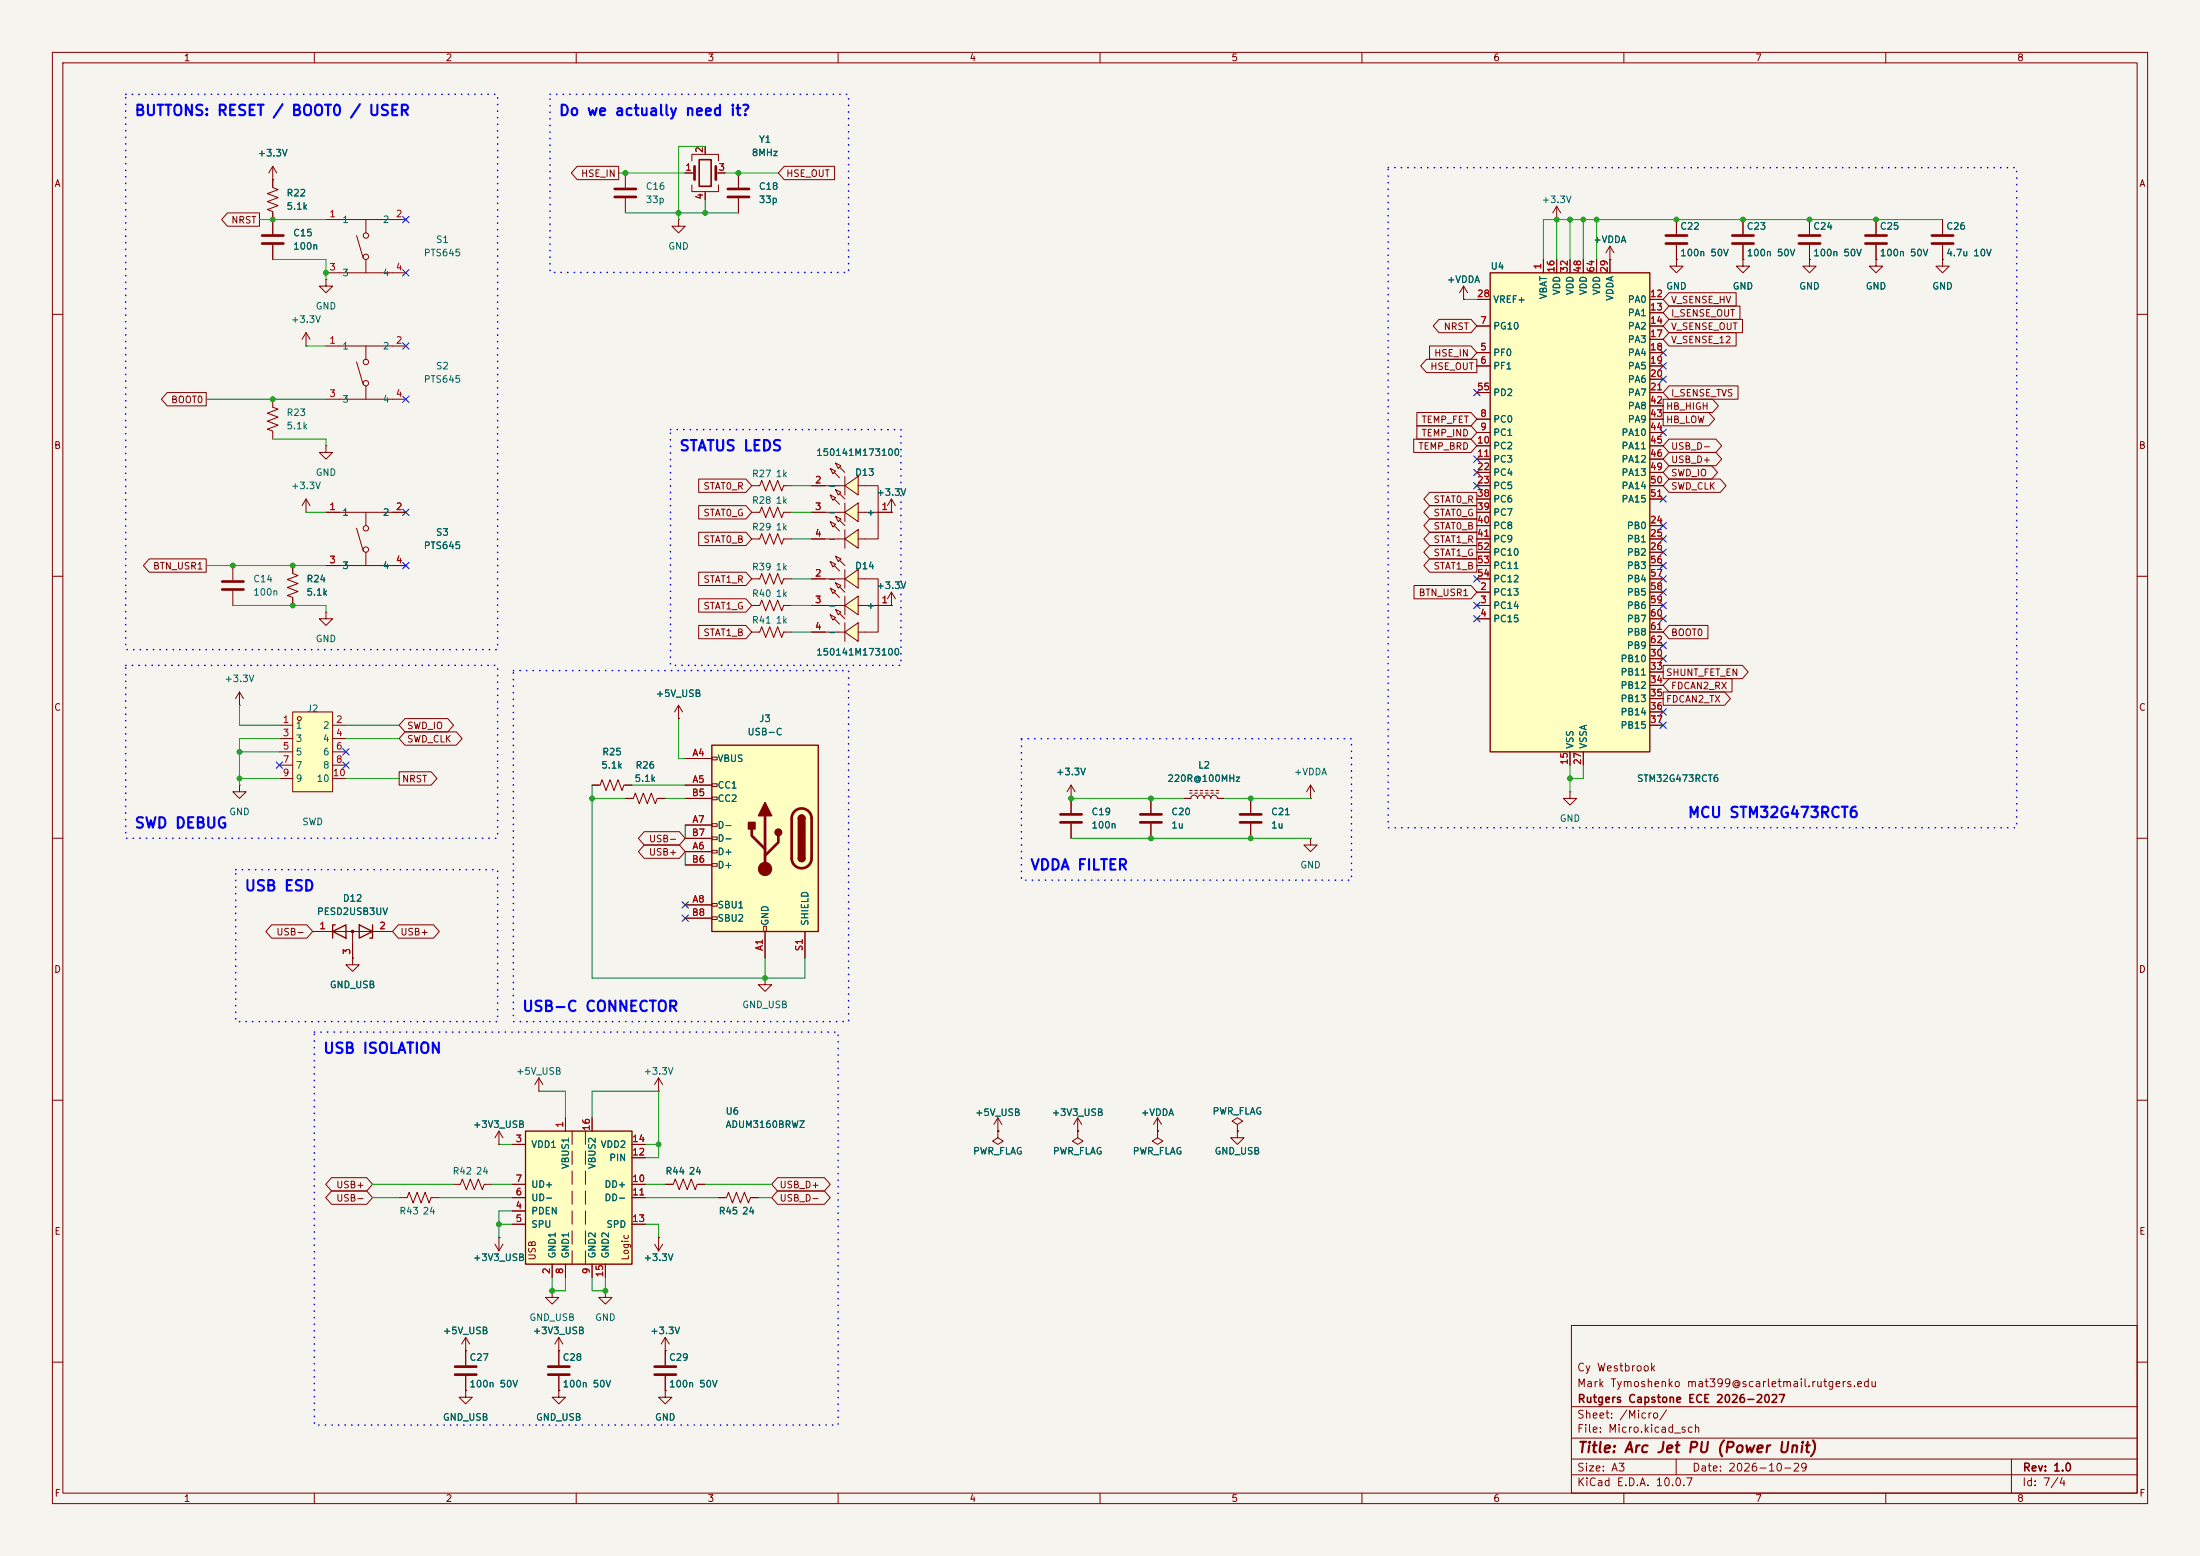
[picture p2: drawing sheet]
<svg xmlns="http://www.w3.org/2000/svg" width="420mm" height="297mm" viewBox="0 0 420 297" stroke-linecap="round" stroke-linejoin="round" font-family="sans-serif">
<path d="M0 0h420v297h-420z" fill="#f5f4ef" stroke="#f5f4ef" stroke-width=".19"/>
<g fill="none" stroke="#840000" stroke-width=".19">
<path d="M10 10h400v277h-400zM12 12h396v273h-396zM60 10v2M110 10v2M160 10v2M210 10v2M260 10v2M310 10v2M360 10v2M62.2 53.3v1.3h1.3l-1.3 1.3-1.2-1.3h1.2M62.2 53.3h.1M320 49.5v1.3h1.3l-1.3 1.3-1.2-1.3h1.2"/>
<path d="M320 49.5h.1M10 60h2M408 60h2M10 110h2M408 110h2M10 160h2M408 160h2M10 210h2M408 210h2M300 253h108v32h-108zM10 260h2M300 278.5h108"/>
<path d="M300 274.5h108M300 268.5h108M320 278.5v3M384 278.5v6.5M408 260h2M60 285v2M110 285v2M160 285v2M210 285v2M260 285v2M300 281.5h108M310 285v2"/>
<path d="M360 285v2"/>
</g>
<path d="M55.9 135.9h7.6v15.2h-7.6z" fill="#ffffc2"/>
<g fill="none" stroke="#840000" stroke-width=".19">
<path d="M130.8 33h1.8M132.1 30.7v-1.2h5.1v1.2M132.1 35.3v1.3h5.1v-1.3M134.6 27.9v1.6M134.6 36.6v1.5M136.7 33h1.7M129.5 41.9v1.3h1.3l-1.3 1.3-1.2-1.3h1.2M129.5 41.9h.1M279.4 57.2h.1M279.4 54.6l-.8 1.3M279.4 54.6l.8 1.3M279.4 54.6v2.6"/>
<path d="M307.3 49.5h.1M307.3 47l-.7 1.3M307.3 47l.8 1.3M307.3 47v2.5M320 41.9v2.8M320 46.7v2.8M345.4 41.9v2.8M345.4 46.7v2.8M358.1 49.5v1.3h1.3l-1.3 1.3-1.2-1.3h1.2M358.1 49.5h.1M358.1 41.9v2.8M358.1 46.7v2.8"/>
<path d="M370.8 49.5v1.3h1.3l-1.3 1.3-1.2-1.3h1.2M370.8 49.5h.1M370.8 41.9v2.8M370.8 46.7v2.8M170.2 97.8h.1M170.2 95.3l-.8 1.2M170.2 95.3l.7 1.2M170.2 95.3v2.5M143.5 110.5h1.5l.4-1 .8 2 .7-2 .8 2 .8-2 .7 2 .4-1h1.5M53.3 138.4h2.6M55.9 135.9h7.6v15.2h-7.6zM63.5 138.4h2.5"/>
<path d="M45.7 149.9v1.2h1.3l-1.3 1.3-1.3-1.3h1.3M45.7 149.9h.1M53.3 141h2.6M53.3 143.5h2.6M53.3 146.1h2.6M53.3 148.6h2.6M63.5 141h2.5M63.5 143.5h2.5M63.5 146.1h2.5M63.5 148.6h2.5M299.7 151.1v1.3h1.3l-1.3 1.3-1.3-1.3h1.3M299.7 151.1h.1"/>
<path d="M59.7 177.8h3.8M63.8 177.8h11.1M67.3 177.8v5.1M67.3 182.9v1.3h1.3l-1.3 1.2-1.3-1.2h1.3M67.3 182.9h.1M94.5 237.5l.7 1.3M95.2 236.2h.1M95.2 236.2v2.6M96 237.5l-.8 1.3M105.4 246.4v1.2h1.3l-1.3 1.3-1.3-1.3h1.3M105.4 246.4h.1"/>
<circle cx="57.2" cy="137.2" r=".38"/>
</g>
<path d="M132.6 31.8v2.5M136.7 31.8v2.5M318 45h4.1M318 46.5h4.1M343.4 45h4.1M343.4 46.5h4.1M356.1 45h4.1M356.1 46.5h4.1M368.8 45h4.1M368.8 46.5h4.1" fill="none" stroke="#840000" stroke-width=".51"/>
<path d="M63.5 177.8l2.5-1.3v2.6zM64 176.5h-.5v2.6M68.6 176.5l2.5 1.3-2.5 1.3zM71.1 176.5v2.6h-.5" fill="none" stroke="#840000" stroke-width=".25"/>
<circle cx="67.3" cy="177.8" r=".25" fill="#840000" stroke="#840000" stroke-width=".19"/>
<path d="M133.5 30.5h2.3v5.1h-2.3z" fill="none" stroke="#840000" stroke-width=".3"/>
<path d="M135.9 142.2h20.3v35.6h-20.3z" fill="#ffffc2"/>
<g fill="none" stroke="#840000" stroke-width=".19">
<path d="M113 149.9h1.6l.3-1.1 .8 2.1 .8-2.1 .7 2.1 .8-2.1 .7 2.1 .4-1h1.5M130.8 144.8h5.1M130.8 149.9h5.1M130.8 157.5h5.1M130.8 152.4h5.1M135.9 144.5h1v.5h-1zM135.9 149.6h1v.5h-1zM135.9 152.1h1v.6h-1zM135.9 157.2h1v.5h-1zM135.9 159.8h1v.5h-1zM130.8 162.6h5.1M130.8 172.7h5.1"/>
<path d="M130.8 165.1h5.1M130.8 160h5.1M130.8 175.3h5.1M135.9 162.3h1v.5h-1zM135.9 164.8h1v.6h-1zM135.9 172.5h1v.5h-1zM135.9 175h1v.5h-1zM145.8 176.8h.5v1h-.5zM146 177.8v5.1M153.7 177.8v5.1M146 186.7v1.3h1.3l-1.3 1.2-1.2-1.2h1.2M146 186.7h.1"/>
</g>
<path d="M135.9 142.2h20.3v35.6h-20.3zM152.4 156.2a.64 .64 0 0 1 .6-.6 .64 .64 0 0 1 .7 .6M152.4 163.8a.64 .64 0 0 0 .6 .7 .64 .64 0 0 0 .7-.7" fill="none" stroke="#840000" stroke-width=".25"/>
<path d="M143.5 158.2v1.3l2.5 2.6M146 155.7v10.2M148.6 159.5v1.3l-2.6 2.5M151.7 154.9a1.9 1.9 0 0 1 2.1-.4 1.9 1.9 0 0 1 1.1 1.7v7.6a1.91 1.91 0 0 1-1.9 1.9 1.91 1.91 0 0 1-1.9-1.9v-7.7l.2-.7z" fill="none" stroke="#840000" stroke-width=".51"/>
<g fill="#840000" stroke="#840000" stroke-width=".25">
<path d="M152.4 156.2h1.3v7.6h-1.3z"/>
<path d="M152.6 155.8a.64 .64 0 0 1 .7-.2 .64 .64 0 0 1 .4 .6h-1.3z"/>
<path d="M152.4 163.8h1.3a.64 .64 0 0 1-.7 .7 .64 .64 0 0 1-.6-.7z"/>
<path d="M146 153.2l1.3 2.5h-2.5z"/>
<path d="M142.9 157h1.2v1.2h-1.2z"/>
<circle cx="148.6" cy="158.9" r=".63"/>
</g>
<circle cx="146" cy="165.9" r="1.27" fill="#840000" stroke="#840000" stroke-width=".19"/>
<path d="M284.5 52.1h30.5v91.4h-30.5z" fill="#ffffc2"/>
<path d="M284.5 52.1h30.5v91.4h-30.5z" fill="none" stroke="#840000" stroke-width=".25"/>
<g fill="none" stroke="#840000" stroke-width=".19">
<path d="M119.4 33v2.8M119.4 37.8v2.8M141 33v2.8M141 37.8v2.8M297.2 39.4v2.5M297.2 39.4l-.8 1.2M297.2 39.4l.7 1.2M281.9 57.2h2.6M294.6 49.5v2.6M297.2 41.9h.1M297.2 49.5v2.6M299.7 49.5v2.6"/>
<path d="M302.3 49.5v2.6M304.8 49.5v2.6M307.3 49.5v2.6M315 57.2h2.5M315 59.7h2.5M332.7 49.5v1.3h1.3l-1.3 1.3-1.2-1.3h1.2M332.7 49.5h.1M332.7 41.9v2.8M332.7 46.7v2.8M345.4 49.5v1.3h1.3l-1.3 1.3-1.2-1.3h1.2M345.4 49.5h.1M52.1 76.2v1.5l1 .4-2 .8 2 .7-2 .8 2 .8-2 .7 1 .4v1.5"/>
<path d="M281.9 67.3h2.6M281.9 69.9h2.6M281.9 62.2h2.6M281.9 74.9h2.6M315 67.3h2.5M315 69.9h2.5M315 62.2h2.5M315 64.8h2.5M315 72.4h2.5M315 74.9h2.5M315 77.5h2.5M58.4 97.8h.1"/>
<path d="M58.4 95.3l-.7 1.2M58.4 95.3l.8 1.2M58.4 95.3v2.5M62.2 85.1v1.3h1.3l-1.3 1.2-1.2-1.2h1.2M62.2 85.1h.1M143.5 97.8h1.5l.4-1 .8 2 .7-2 .8 2 .8-2 .7 2 .4-1h1.5M143.5 92.7h1.5l.4-1 .8 2 .7-2 .8 2 .8-2 .7 2 .4-1h1.5M281.9 80h2.6M281.9 82.6h2.6M281.9 85.1h2.6M281.9 87.6h2.6M281.9 90.2h2.6"/>
<path d="M281.9 92.7h2.6M281.9 95.3h2.6M281.9 97.8h2.6M315 80h2.5M315 82.6h2.5M315 85.1h2.5M315 87.6h2.5M315 90.2h2.5M315 92.7h2.5M315 95.3h2.5M62.2 116.8v1.3h1.3l-1.3 1.3-1.2-1.3h1.2M62.2 116.8h.1"/>
<path d="M143.5 102.9h1.5l.4-1 .8 2 .7-2 .8 2 .8-2 .7 2 .4-1h1.5M143.5 115.6h1.5l.4-1 .8 2 .7-2 .8 2 .8-2 .7 2 .4-1h1.5M281.9 113h2.6M281.9 115.6h2.6M281.9 118.1h2.6M281.9 100.3h2.6M281.9 102.9h2.6M281.9 105.4h2.6M281.9 108h2.6M281.9 110.5h2.6M315 113h2.5M315 115.6h2.5"/>
<path d="M315 118.1h2.5M315 100.3h2.5M315 102.9h2.5M315 105.4h2.5M315 108h2.5M315 110.5h2.5M45.7 134.6h.1M45.7 132.1l-.7 1.3M45.7 132.1l.8 1.3M45.7 132.1v2.5M129.5 137.2h.1M129.5 134.6l-.7 1.3"/>
<path d="M129.5 134.6l.8 1.3M129.5 134.6v2.6M143.5 120.7h1.5l.4-1.1 .8 2.1 .7-2.1 .8 2.1 .8-2.1 .7 2.1 .4-1h1.5M315 125.7h2.5M315 128.3h2.5M315 130.8h2.5M315 133.4h2.5M315 135.9h2.5M315 138.4h2.5M315 120.7h2.5M315 123.2h2.5M119.4 152.4h1.5l.4-1 .7 2 .8-2 .8 2 .7-2 .8 2 .4-1h1.5"/>
<path d="M299.7 143.5v2.6M302.3 143.5v2.6M125.7 208.3h.1M125.7 205.7l-.7 1.3M125.7 205.7l.8 1.3M125.7 205.7v2.6"/>
</g>
<path d="M117.3 36.1h4.1M117.3 37.6h4.1M138.9 36.1h4.1M138.9 37.6h4.1M330.7 45h4.1M330.7 46.5h4.1" fill="none" stroke="#840000" stroke-width=".51"/>
<path d="M100.3 215.9h20.3v25.4h-20.3z" fill="#ffffc2"/>
<path d="M100.3 215.9h20.3v25.4h-20.3z" fill="none" stroke="#840000" stroke-width=".25"/>
<g fill="none" stroke="#840000" stroke-width=".19">
<path d="M44.4 108v2.7M44.4 112.8v2.8M55.9 108v1.5l1 .4-2 .7 2 .8-2 .7 2 .8-2 .8 1 .3v1.6M95.2 218.4h.1M95.2 215.9l-.7 1.3M95.2 215.9l.8 1.3M95.2 215.9v2.5M97.8 218.4h2.5M102.9 208.3h.1M102.9 205.7l-.8 1.3M102.9 205.7l.7 1.3M102.9 205.7v2.6"/>
<path d="M107.9 213.4v2.5M109.2 215.9v2.5M109.2 219.7v2.5M111.8 215.9v2.5M111.8 219.7v2.5M113 213.4v2.5M120.6 218.4h2.6M76.2 228.6h1.5l.4-1 .8 2 .7-2 .8 2 .8-2 .7 2 .4-1h1.5M97.8 231.1h2.5M97.8 233.7h2.5M97.8 228.6h2.5M97.8 226.1h2.5"/>
<path d="M109.2 223.5v2.6M109.2 227.3v2.6M109.2 231.1v2.6M109.2 234.9v2.6M109.2 238.8v2.5M111.8 223.5v2.6M111.8 227.3v2.6M111.8 231.1v2.6M111.8 234.9v2.6M111.8 238.8v2.5M120.6 233.7h2.6M120.6 228.6h2.6"/>
<path d="M120.6 226.1h2.6M120.6 221h2.6M125 237.5l.7 1.3M125.7 236.2h.1M125.7 236.2v2.6M126.5 237.5l-.8 1.3M127 226.1h1.5l.4-1.1 .8 2.1 .7-2.1 .8 2.1 .8-2.1 .7 2.1 .4-1h1.5M137.2 228.6h1.5l.4-1 .7 2 .8-2 .8 2 .7-2 .8 2 .4-1h1.5M88.9 257.8h.1M88.9 255.3v5.3M88.9 255.3l-.8 1.2M88.9 255.3l.8 1.2"/>
<path d="M105.4 241.3v2.5M106.7 257.8h.1M106.7 255.3v5.3M106.7 255.3l-.8 1.2M106.7 255.3l.7 1.2M107.9 241.3v2.5M113 241.3v2.5M115.6 246.4v1.2h1.2l-1.2 1.3-1.3-1.3h1.3M115.6 246.4h.1M115.6 241.3v2.5M127 257.8h.1M127 255.3v5.3"/>
<path d="M127 255.3l-.8 1.2M127 255.3l.8 1.2M88.9 265.4v1.3h1.3l-1.3 1.3-1.3-1.3h1.3M88.9 265.4h.1M88.9 262.6v2.8M106.7 265.4v1.3h1.2l-1.2 1.3-1.3-1.3h1.3M106.7 265.4h.1M106.7 262.6v2.8M127 265.4v1.3h1.3l-1.3 1.3-1.3-1.3h1.3M127 265.4h.1M127 262.6v2.8"/>
</g>
<path d="M42.4 111h4.1M42.4 112.5h4.1M86.9 260.9h4M86.9 262.4h4M104.6 260.9h4.1M104.6 262.4h4.1M125 260.9h4M125 262.4h4" fill="none" stroke="#840000" stroke-width=".51"/>
<g fill="#ffffc2">
<path d="M158.5 107.2l1 .5-.5 .5z"/>
<path d="M158.5 112.3l1 .5-.5 .5z"/>
<path d="M158.5 117.4l1 .5-.5 .5z"/>
<path d="M159.5 106.2l1 .5-.5 .5z"/>
<path d="M159.5 111.2l1 .6-.5 .5z"/>
<path d="M159.5 116.3l1 .5-.5 .6z"/>
<path d="M161.3 110.5l2.5-1.8v3.6z"/>
<path d="M161.3 115.6l2.5-1.8v3.6z"/>
<path d="M161.3 120.7l2.5-1.8v3.5z"/>
</g>
<g fill="none" stroke="#840000" stroke-width=".19">
<path d="M62.2 66h15.3M62.2 76.2h15.3M68.1 69.1l1.2 4.3M69.8 66v2.6M69.8 73.7v2.5M154.9 110.5h6.4M154.9 115.6h6.4M158.5 107.2l1 .5-.5 .5zM158.5 112.3l1 .5-.5 .5zM158.5 117.4l1 .5-.5 .5zM159.3 108l1 1M159.3 113l1 1.1"/>
<path d="M159.3 118.1l1 1M159.5 106.2l1 .5-.5 .5zM159.5 111.2l1 .6-.5 .5zM159.5 116.3l1 .5-.5 .6zM160.3 106.9l1 1.1M160.3 112l1 1M160.3 117.1l1 1M161.3 110.5l2.5-1.8v3.6zM161.3 115.6l2.5-1.8v3.6zM161.3 108.7v3.6M161.3 113.8v3.6M161.3 118.9v3.5"/>
<path d="M163.8 110.5h3.8v10.2h-3.8M163.8 115.6h6.4M154.9 120.7h6.4M161.3 120.7l2.5-1.8v3.5z"/>
<circle cx="69.8" cy="69.1" r=".51"/>
<circle cx="69.8" cy="73.1" r=".51"/>
</g>
<g fill="#ffffc2">
<path d="M158.5 89.4l1 .5-.5 .5z"/>
<path d="M158.5 94.5l1 .5-.5 .5z"/>
<path d="M158.5 99.6l1 .5-.5 .5z"/>
<path d="M159.5 88.4l1 .5-.5 .5z"/>
<path d="M159.5 93.5l1 .5-.5 .5z"/>
<path d="M159.5 98.5l1 .6-.5 .5z"/>
<path d="M161.3 92.7l2.5-1.8v3.6z"/>
<path d="M161.3 97.8l2.5-1.8v3.6z"/>
<path d="M161.3 102.9l2.5-1.8v3.6z"/>
</g>
<g fill="none" stroke="#840000" stroke-width=".19">
<path d="M52.1 31.8v4l1 .4-2 .8 2 .7-2 .8 2 .7-2 .8 1 .4v4.3M52.1 34.3h.1M52.1 31.8l-.8 1.2M52.1 31.8l.7 1.2M110.2 31.7h7.9v2.6h-7.9l-1.1-1.3zM130.8 33h1.3M134.6 27.9v1.3M134.6 36.8v1.3M137.2 33h1.2M141 33v2.8M141 37.8v2.8M149.7 31.7h9.6v2.6h-9.6l-1.1-1.3z"/>
<path d="M43.4 40.6h6.1v2.6h-6.1l-1.1-1.3zM52.1 46.7v2.8M62.2 41.9h15.3M62.2 52.1h15.3M68.1 45l1.2 4.3M69.8 41.9v2.6M69.8 49.5v2.6M279.4 57.2h.1M281.9 57.2h2.6M294.6 49.5v2.6M297.2 49.5v2.6M299.7 49.5v2.6"/>
<path d="M302.3 49.5v2.6M304.8 49.5v2.6M307.3 49.5h.1M307.3 49.5v2.6M315 57.2h2.5M315 59.7h2.5M318.6 55.9h12.8v2.5h-12.8l-1.1-1.2zM318.6 58.4h13.6v2.6h-13.6l-1.1-1.3zM320 49.5h.1M320 41.9v2.8M320 46.7v2.8M332.7 49.5h.1"/>
<path d="M332.7 41.9v2.8M332.7 46.7v2.8M345.4 49.5h.1M345.4 41.9v2.8M345.4 46.7v2.8M358.1 49.5h.1M358.1 41.9v2.8M358.1 46.7v2.8M370.8 49.5h.1M370.8 41.9v2.8M370.8 46.7v2.8M31.9 74.9h7.5v2.6h-7.5l-1.1-1.3z"/>
<path d="M58.4 66h.1M58.4 63.5l-.7 1.3M58.4 63.5l.8 1.3M58.4 63.5v2.5M270.5 78.7h10.3l1.1 1.3-1.1 1.3h-10.3zM272.3 68.6h9.6v2.5h-9.6l-1.1-1.2zM272.9 66h7.9l1.1 1.3-1.1 1.3h-7.9zM274.7 61h6.1l1.1 1.2-1.1 1.3h-6.1l-1.1-1.3zM281.9 67.3h2.6M281.9 69.9h2.6M281.9 62.2h2.6M281.9 74.9h2.6"/>
<path d="M315 67.3h2.5M315 69.9h2.5M315 62.2h2.5M315 64.8h2.5M315 72.4h2.5M315 74.9h2.5M315 77.5h2.5M317.5 76.2h9.4l1.1 1.3-1.1 1.2h-9.4zM317.5 78.7h8.7l1.1 1.3-1.1 1.3h-8.7zM318.6 61h14v2.5h-14l-1.1-1.3zM318.6 63.5h12.8v2.5h-12.8l-1.1-1.2zM318.6 73.7h13.2v2.5h-13.2l-1.1-1.3z"/>
<path d="M62.2 97.8h15.3M69.8 97.8v2.5M133.4 96.5h9l1.1 1.3-1.1 1.3h-9zM133.4 91.4h9l1.1 1.3-1.1 1.3h-9zM154.9 92.7h6.4M154.9 97.8h6.4M158.5 89.4l1 .5-.5 .5zM158.5 94.5l1 .5-.5 .5zM158.5 99.6l1 .5-.5 .5zM159.3 90.2l1 1M159.3 95.3l1 1M159.5 88.4l1 .5-.5 .5z"/>
<path d="M159.5 93.5l1 .5-.5 .5zM159.5 98.5l1 .6-.5 .5zM160.3 89.1l1 1.1M160.3 94.2l1 1.1M160.3 99.3l1 1M161.3 92.7l2.5-1.8v3.6zM161.3 97.8l2.5-1.8v3.6zM161.3 90.9v3.6M161.3 96v3.6M163.8 92.7h3.8v10.2h-3.8M163.8 97.8h6.4M170.2 97.8h.1"/>
<path d="M269.9 83.8h10.9l1.1 1.3-1.1 1.3h-10.9zM270.5 81.3h10.3l1.1 1.3-1.1 1.2h-10.3zM272.9 96.5h9v2.6h-9l-1.1-1.3zM272.9 99.1h9v2.5h-9l-1.1-1.3zM272.9 94h9v2.5h-9l-1.1-1.2zM281.9 92.7h2.6M281.9 97.8h2.6M281.9 80h2.6M281.9 82.6h2.6M281.9 85.1h2.6M281.9 87.6h2.6M281.9 90.2h2.6"/>
<path d="M281.9 95.3h2.6M315 92.7h2.5M315 80h2.5M315 82.6h2.5M315 85.1h2.5M315 87.6h2.5M315 90.2h2.5M315 95.3h2.5M318.6 86.4h9l1.1 1.2-1.1 1.3h-9l-1.1-1.3zM318.6 88.9h8.2l1.1 1.3-1.1 1.2h-8.2l-1.1-1.2zM318.6 91.4h9.8l1.1 1.3-1.1 1.3h-9.8l-1.1-1.3zM318.6 83.8h9l1.1 1.3-1.1 1.3h-9l-1.1-1.3z"/>
<path d="M28.5 106.7h10.9v2.5h-10.9l-1.1-1.2zM55.9 108v1.2M55.9 114.3v1.3M62.2 108h15.3M68.1 100.8l1.2 4.4M69.8 105.4v2.6M133.4 101.6h9l1.1 1.3-1.1 1.2h-9zM133.4 119.4h9l1.1 1.3-1.1 1.2h-9zM133.4 109.2h9l1.1 1.3-1.1 1.3h-9zM133.4 114.3h9l1.1 1.3-1.1 1.2h-9zM154.9 102.9h6.4M154.9 115.6h2.6"/>
<path d="M154.9 110.5h2.6M159.3 100.3l1 1.1M161.3 102.9l2.5-1.8v3.6zM161.3 101.1v3.6M167.6 115.6h2.6M170.2 115.6h.1M170.2 113l-.8 1.3M170.2 113l.7 1.3M170.2 113v2.6M269.9 111.8h10.9l1.1 1.2-1.1 1.3h-10.9zM272.9 106.7h9v2.5h-9l-1.1-1.2zM272.9 101.6h9v2.5h-9l-1.1-1.2z"/>
<path d="M272.9 104.1h9v2.6h-9l-1.1-1.3zM281.9 102.9h2.6M281.9 108h2.6M281.9 113h2.6M281.9 115.6h2.6M281.9 118.1h2.6M281.9 100.3h2.6M281.9 105.4h2.6M281.9 110.5h2.6M315 102.9h2.5M315 108h2.5M315 113h2.5"/>
<path d="M315 115.6h2.5M315 118.1h2.5M315 100.3h2.5M315 105.4h2.5M315 110.5h2.5M318.6 119.4h7.5v2.5h-7.5l-1.1-1.2zM77.3 137.2h8.2l1.1 1.2-1.1 1.3h-8.2l-1.1-1.3zM77.3 139.7h9.8l1.1 1.3-1.1 1.2h-9.8l-1.1-1.2zM129.5 137.2h.1M154.9 120.7h2.6M315 125.7h2.5M315 128.3h2.5"/>
<path d="M315 130.8h2.5M315 133.4h2.5M315 135.9h2.5M315 138.4h2.5M315 120.7h2.5M315 123.2h2.5M317.5 132.1h11.7l1.1 1.3-1.1 1.2h-11.7zM317.5 127h15.1l1.1 1.3-1.1 1.2h-15.1zM318.6 129.5h12v2.6h-12l-1.1-1.3zM76.2 147.3h6.1l1.1 1.3-1.1 1.3h-6.1zM113 149.9h1.3M119.4 152.4h1.2"/>
<path d="M119.4 149.9h1.2M123 158.7h6.7l1.1 1.3-1.1 1.3h-6.7l-1.1-1.3zM125.7 152.4h1.3M130.8 152.4h5.1M130.8 144.8h5.1M130.8 149.9h5.1M130.8 157.5h5.1M204.5 152.4h.1M204.5 149.9v5.3M204.5 157.2v2.8M204.5 149.9l-.8 1.2M204.5 149.9l.7 1.2"/>
<path d="M219.7 152.4v2.8M219.7 157.2v2.8M226.1 152.4h1.2a.64 .64 0 0 1 .7-.6 .64 .64 0 0 1 .6 .6 .64 .64 0 0 1 .6-.6 .64 .64 0 0 1 .7 .6 .64 .64 0 0 1 .6-.6 .64 .64 0 0 1 .6 .6 .64 .64 0 0 1 .7-.6 .64 .64 0 0 1 .6 .6h1.3M227.1 151.4h.5M227.1 150.9h.5M228.1 151.4h.5M228.1 150.9h.5M229.1 151.4h.5M229.1 150.9h.5M230.1 151.4h.5M230.1 150.9h.5M231.1 151.4h.5"/>
<path d="M231.1 150.9h.5M232.2 151.4h.5M232.2 150.9h.5M238.8 152.4v2.8M238.8 157.2v2.8M250.2 152.4h.1M250.2 149.9l-.8 1.2M250.2 149.9l.8 1.2M250.2 149.9v2.5M299.7 143.5v2.6M302.3 143.5v2.6M51.9 176.5h6.7l1.1 1.3-1.1 1.3h-6.7l-1.1-1.3z"/>
<path d="M59.7 177.8h3.8M71.1 177.8h3.8M76 176.5h6.8l1.1 1.3-1.1 1.3h-6.8l-1.1-1.3zM123 161.3h6.7l1.1 1.3-1.1 1.2h-6.7l-1.1-1.2zM130.8 162.6h5.1M130.8 172.7h5.1M130.8 165.1h5.1M130.8 160h5.1M130.8 175.3h5.1M146 177.8v5.1M153.7 177.8v5.1M250.2 160v1.3h1.3l-1.3 1.3-1.3-1.3h1.3"/>
<path d="M250.2 160h.1M67.3 182.9h.1M67.3 180.3v2.6M95.2 218.4h.1M97.8 218.4h2.5M107.9 213.4v2.5M113 213.4v2.5M120.6 218.4h2.6M190.5 215.9h.1M190.5 215.9v1.3l1 .6-1 .6-1-.6 1-.6M190.5 213.4l-.8 1.2M190.5 213.4l.8 1.2"/>
<path d="M190.5 213.4v2.5M205.7 215.9v1.3l1.1 .6-1.1 .6-1-.6 1-.6M205.7 215.9h.1M205.7 213.4l-.7 1.2M205.7 213.4l.8 1.2M205.7 213.4v2.5M221 215.9v1.3l1 .6-1 .6-1-.6 1-.6M221 215.9h.1M221 213.4l-.8 1.2M221 213.4l.7 1.2M221 213.4v2.5M236.2 215.9v1.3h1.3l-1.3 1.2-1.3-1.2h1.3"/>
<path d="M236.2 215.9h.1M236.2 214.6l1-.6-1-.6-1 .6 1 .6v1.3M63.3 227.3h6.7l1.1 1.3-1.1 1.3h-6.7l-1.1-1.3zM63.3 224.8h6.7l1.1 1.3-1.1 1.2h-6.7l-1.1-1.2zM86.4 226.1h1.5l.4-1.1 .7 2.1 .8-2.1 .8 2.1 .7-2.1 .8 2.1 .4-1h1.5M95.2 236.2h.1M97.8 226.1h2.5M97.8 231.1h2.5M97.8 233.7h2.5M97.8 228.6h2.5M120.6 226.1h2.6M120.6 233.7h2.6"/>
<path d="M120.6 228.6h2.6M120.6 221h2.6M125.7 236.2h.1M127 226.1h1.3M133.3 226.1h1.3M137.2 228.6h1.2M143.5 228.6h1.3M148.4 227.3h9l1.1 1.3-1.1 1.3h-9l-1.1-1.3zM148.4 224.8h9l1.1 1.3-1.1 1.2h-9l-1.1-1.2zM88.9 257.8h.1M88.9 257.8v2.8M105.4 241.3v2.5"/>
<path d="M106.7 257.8h.1M106.7 257.8v2.8M107.9 241.3v2.5M113 241.3v2.5M115.6 241.3v2.5M127 257.8h.1M127 257.8v2.8M88.9 265.4h.1M88.9 262.6v2.8M106.7 265.4h.1M106.7 262.6v2.8M127 265.4h.1"/>
<path d="M127 262.6v2.8"/>
<circle cx="69.8" cy="45" r=".51"/>
<circle cx="69.8" cy="49" r=".51"/>
<circle cx="69.8" cy="104.9" r=".51"/>
<circle cx="69.8" cy="100.8" r=".51"/>
</g>
<path d="M50 45h4.1M50 46.5h4.1M202.4 155.4h4.1M202.4 157h4.1M217.7 155.4h4M217.7 157h4M236.7 155.4h4.1M236.7 157h4.1" fill="none" stroke="#840000" stroke-width=".51"/>
<g fill="none" stroke="#009600" stroke-width=".19">
<path d="M118.1 33h12.7M134.6 27.9h-5.1v14M134.6 38.1v2.5M138.4 33h10.2M49.5 41.9h12.7M52.1 49.5h10.1v3.8M119.4 40.6h21.6M279.4 57.2h2.5M297.2 41.9v7.6M299.7 41.9v7.6M302.3 41.9v7.6M304.8 41.9v7.6"/>
<path d="M370.8 41.9h-76.2v7.6M39.4 76.2h22.8M58.4 66h3.8M52.1 83.8h10.1v1.3M58.4 97.8h3.8M151.1 97.8h3.8M151.1 92.7h3.8M39.4 108h22.8M44.4 115.6h17.8v1.2M151.1 115.6h3.8M151.1 102.9h3.8M151.1 110.5h3.8"/>
<path d="M45.7 134.6v3.8h7.6M66 138.4h10.2M129.5 137.2v7.6h1.3M151.1 120.7h3.8M45.7 148.6h7.6M45.7 143.5h7.6M53.3 141h-7.6v8.9M66 141h10.2M66 148.6h10.2M113 149.9v36.8h40.7v-3.8M113 152.4h6.4M120.6 149.9h10.2"/>
<path d="M127 152.4h3.8M130.8 157.5v2.5M204.5 152.4h21.6M233.7 152.4h16.5M299.7 146.1v5M302.3 146.1v2.5h-2.6M130.8 162.6v2.5M204.5 160h45.7M146 182.9v3.8M95.2 218.4h2.6M102.9 208.3h5v5.1M113 213.4v-5.1h12.7v12.7h-2.5"/>
<path d="M123.2 218.4h2.5M71.1 228.6h5.1M71.1 226.1h15.3M83.8 228.6h14M94 226.1h3.8M95.2 233.7h2.6M97.8 231.1h-2.6v5.1M123.2 233.7h2.5v2.5M123.2 228.6h14M123.2 226.1h3.8M134.6 226.1h12.7M144.8 228.6h2.5"/>
<path d="M105.4 243.8v2.6h2.5v-2.6M113 243.8v2.6h2.6v-2.6"/>
</g>
<g fill="none" stroke="#000084" stroke-width=".19">
<path d="M76.9 41.3l1.2 1.2M76.9 51.5l1.2 1.2M78.1 41.3l-1.2 1.2M78.1 51.5l-1.2 1.2M76.9 65.4l1.2 1.2M76.9 75.6l1.2 1.2M78.1 65.4l-1.2 1.2M78.1 75.6l-1.2 1.2M281.3 74.3l1.2 1.2M282.5 74.3l-1.2 1.2M316.9 69.2l1.2 1.3M316.9 71.8l1.2 1.2"/>
<path d="M316.9 66.7l1.2 1.2M318.1 69.2l-1.2 1.3M318.1 71.8l-1.2 1.2M318.1 66.7l-1.2 1.2M76.9 97.2l1.2 1.2M78.1 97.2l-1.2 1.2M281.3 87l1.2 1.2M281.3 89.6l1.2 1.2M281.3 92.1l1.2 1.2M282.5 87l-1.2 1.2M282.5 89.6l-1.2 1.2M282.5 92.1l-1.2 1.2"/>
<path d="M316.9 99.7l1.2 1.2M316.9 94.6l1.2 1.3M316.9 81.9l1.2 1.3M318.1 99.7l-1.2 1.2M318.1 94.6l-1.2 1.3M318.1 81.9l-1.2 1.3M76.9 107.3l1.2 1.3M78.1 107.3l-1.2 1.3M281.3 115l1.2 1.2M281.3 109.9l1.2 1.2M281.3 117.5l1.2 1.2M282.5 115l-1.2 1.2"/>
<path d="M282.5 109.9l-1.2 1.2M282.5 117.5l-1.2 1.2M316.9 112.4l1.2 1.2M316.9 104.8l1.2 1.2M316.9 107.3l1.2 1.3M316.9 117.5l1.2 1.2M316.9 115l1.2 1.2M316.9 109.9l1.2 1.2M316.9 102.3l1.2 1.2M318.1 112.4l-1.2 1.2M318.1 104.8l-1.2 1.2M318.1 107.3l-1.2 1.3"/>
<path d="M318.1 117.5l-1.2 1.2M318.1 115l-1.2 1.2M318.1 109.9l-1.2 1.2M318.1 102.3l-1.2 1.2M316.9 135.3l1.2 1.2M316.9 122.6l1.2 1.2M316.9 137.8l1.2 1.2M316.9 125.1l1.2 1.2M318.1 135.3l-1.2 1.2M318.1 122.6l-1.2 1.2M318.1 137.8l-1.2 1.2M318.1 125.1l-1.2 1.2"/>
<path d="M52.7 145.4l1.2 1.3M53.9 145.4l-1.2 1.3M65.4 145.4l1.2 1.3M65.4 142.9l1.2 1.2M66.6 145.4l-1.2 1.3M66.6 142.9l-1.2 1.2M130.2 172.1l1.2 1.2M130.2 174.7l1.2 1.2M131.4 172.1l-1.2 1.2M131.4 174.7l-1.2 1.2"/>
</g>
<path d="M24 18h71v106h-71v-106M105 18h57v34h-57v-34M265 32h120v126h-120v-126M128 82h44v45h-44v-45M24 127h71v33h-71v-33M98 128h64v67h-64v-67M195 141h63v27h-63v-27M45 166h50v29h-50v-29M60 197h100v75h-100v-75" fill="none" stroke="#00f" stroke-width=".3" stroke-dasharray=".1 1.2"/>
<g fill="#009600" stroke="#009600" stroke-width=".19">
<circle cx="125.7" cy="218.4" r=".46"/>
<circle cx="115.6" cy="246.4" r=".46"/>
<circle cx="113" cy="152.4" r=".46"/>
<circle cx="44.4" cy="108" r=".46"/>
<circle cx="55.9" cy="115.6" r=".46"/>
<circle cx="55.9" cy="108" r=".46"/>
<circle cx="52.1" cy="76.2" r=".46"/>
<circle cx="52.1" cy="41.9" r=".46"/>
<circle cx="62.2" cy="52.1" r=".46"/>
<circle cx="45.7" cy="143.5" r=".46"/>
<circle cx="45.7" cy="148.6" r=".46"/>
<circle cx="105.4" cy="246.4" r=".46"/>
<circle cx="95.2" cy="233.7" r=".46"/>
<circle cx="134.6" cy="40.6" r=".46"/>
<circle cx="358.1" cy="41.9" r=".46"/>
<circle cx="304.8" cy="41.9" r=".46"/>
<circle cx="332.7" cy="41.9" r=".46"/>
<circle cx="320" cy="41.9" r=".46"/>
<circle cx="345.4" cy="41.9" r=".46"/>
<circle cx="129.5" cy="40.6" r=".46"/>
<circle cx="119.4" cy="33" r=".46"/>
<circle cx="141" cy="33" r=".46"/>
<circle cx="299.7" cy="148.6" r=".46"/>
<circle cx="302.3" cy="41.9" r=".46"/>
<circle cx="299.7" cy="41.9" r=".46"/>
<circle cx="297.2" cy="41.9" r=".46"/>
<circle cx="219.7" cy="152.4" r=".46"/>
<circle cx="219.7" cy="160" r=".46"/>
<circle cx="238.8" cy="160" r=".46"/>
<circle cx="238.8" cy="152.4" r=".46"/>
<circle cx="146" cy="186.7" r=".46"/>
<circle cx="204.5" cy="152.4" r=".46"/>
</g>
<g font-size="2" fill="#00f">
<text x="25.6" y="22.6">BUTTONS: RESET / BOOT0 / USER</text>
<text x="106.6" y="22.6">Do we actually need it?</text>
<text x="129.6" y="86.6">STATUS LEDS</text>
<text x="25.6" y="158.6">SWD DEBUG</text>
<text x="322.1" y="156.6">MCU STM32G473RCT6</text>
<text x="196.6" y="166.6">VDDA FILTER</text>
<text x="46.6" y="170.6">USB ESD</text>
<text x="99.6" y="193.6">USB-C CONNECTOR</text>
<text x="61.6" y="201.6">USB ISOLATION</text>
</g>
<text font-size="2" fill="#840000" x="301" y="277.8">Title: Arc Jet PU (Power Unit)</text>
<g font-size="1.5" fill="#840000">
<text x="300.9" y="262.1">Cy Westbrook</text>
<text x="300.9" y="265.1">Mark Tymoshenko mat399@scarletmail.rutgers.edu</text>
<text x="301" y="268.1">Rutgers Capstone ECE 2026-2027</text>
<text x="300.9" y="273.8">File: Micro.kicad_sch</text>
<text x="300.9" y="271.1">Sheet: /Micro/</text>
<text x="300.9" y="281.2">Size: A3</text>
<text x="322.9" y="281.2">Date: 2026-10-29</text>
<text x="386" y="281.2">Rev: 1.0</text>
<text x="300.9" y="284">KiCad E.D.A. 10.0.7</text>
<text x="385.9" y="284">Id: 7/4</text>
</g>
<g font-size="1.3" fill="#840000">
<text x="35" y="12">1</text>
<text x="85" y="12">2</text>
<text x="135" y="12">3</text>
<text x="185" y="12">4</text>
<text x="235" y="12">5</text>
<text x="285" y="12">6</text>
<text x="335" y="12">7</text>
<text x="385" y="12">8</text>
<text x="10.3" y="36">A</text>
<text x="110.8" y="34.1">HSE_IN</text>
<text x="150" y="34.1">HSE_OUT</text>
<text x="408.3" y="36">A</text>
<text x="44" y="43">NRST</text>
<text x="318.9" y="58.2">V_SENSE_HV</text>
<text x="275.5" y="63.3">NRST</text>
<text x="318.9" y="63.3">V_SENSE_OUT</text>
<text x="318.9" y="60.7">I_SENSE_OUT</text>
<text x="318.9" y="65.8">V_SENSE_12</text>
<text x="273" y="70.9">HSE_OUT</text>
<text x="273.7" y="68.4">HSE_IN</text>
<text x="32.6" y="77.3">BOOT0</text>
<text x="318.9" y="76">I_SENSE_TVS</text>
<text x="271.3" y="83.6">TEMP_IND</text>
<text x="271.3" y="81.1">TEMP_FET</text>
<text x="317.9" y="78.5">HB_HIGH</text>
<text x="317.9" y="81.1">HB_LOW</text>
<text x="10.2" y="86">B</text>
<text x="270.7" y="86.1">TEMP_BRD</text>
<text x="318.9" y="88.7">USB_D+</text>
<text x="318.9" y="86.1">USB_D-</text>
<text x="408.2" y="86">B</text>
<text x="134.2" y="93.8">STAT0_R</text>
<text x="318.9" y="91.2">SWD_IO</text>
<text x="318.9" y="93.8">SWD_CLK</text>
<text x="134.2" y="98.8">STAT0_G</text>
<text x="273.6" y="98.8">STAT0_G</text>
<text x="273.6" y="101.4">STAT0_B</text>
<text x="273.6" y="96.3">STAT0_R</text>
<text x="134.2" y="103.9">STAT0_B</text>
<text x="273.6" y="103.9">STAT1_R</text>
<text x="273.6" y="106.5">STAT1_G</text>
<text x="29.1" y="109">BTN_USR1</text>
<text x="134.2" y="111.5">STAT1_R</text>
<text x="273.6" y="109">STAT1_B</text>
<text x="134.2" y="116.6">STAT1_G</text>
<text x="270.7" y="114.1">BTN_USR1</text>
<text x="134.2" y="121.7">STAT1_B</text>
<text x="318.9" y="121.7">BOOT0</text>
<text x="317.9" y="129.3">SHUNT_FET_EN</text>
<text x="318.9" y="131.9">FDCAN2_RX</text>
<text x="10.2" y="136">C</text>
<text x="317.9" y="134.4">FDCAN2_TX</text>
<text x="408.2" y="136">C</text>
<text x="77.6" y="139.5">SWD_IO</text>
<text x="77.6" y="142">SWD_CLK</text>
<text x="76.6" y="149.6">NRST</text>
<text x="123.8" y="161.1">USB-</text>
<text x="123.8" y="163.6">USB+</text>
<text x="52.7" y="178.9">USB-</text>
<text x="76.3" y="178.9">USB+</text>
<text x="10.2" y="186">D</text>
<text x="408.2" y="186">D</text>
<text x="64.1" y="227.1">USB+</text>
<text x="148.7" y="227.1">USB_D+</text>
<text x="64.1" y="229.7">USB-</text>
<text x="148.7" y="229.7">USB_D-</text>
<text x="10.3" y="236">E</text>
<text x="408.3" y="236">E</text>
<text x="102.6" y="240.7" transform="rotate(-90 102.6 240.7)">USB</text>
<text x="120.3" y="240.7" transform="rotate(-90 120.3 240.7)">Logic</text>
<text x="10.3" y="286">F</text>
<text x="35" y="287">1</text>
<text x="85" y="287">2</text>
<text x="135" y="287">3</text>
<text x="185" y="287">4</text>
<text x="235" y="287">5</text>
<text x="285" y="287">6</text>
<text x="335" y="287">7</text>
<text x="385" y="287">8</text>
<text x="408.3" y="286">F</text>
</g>
<g font-size="1.3" fill="#a90000">
<text x="134.5" y="29.3" transform="rotate(-90 134.5 29.3)">2</text>
<text x="130.7" y="32.9">1</text>
<text x="137.1" y="32.9">3</text>
<text x="62.8" y="41.8">1</text>
<text x="75.5" y="41.8">2</text>
<text x="134.5" y="38.2" transform="rotate(-90 134.5 38.2)">4</text>
<text x="62.8" y="51.9">3</text>
<text x="75.5" y="51.9">4</text>
<text x="294.5" y="51.5" transform="rotate(-90 294.5 51.5)">1</text>
<text x="297" y="52.1" transform="rotate(-90 297 52.1)">16</text>
<text x="299.6" y="52.1" transform="rotate(-90 299.6 52.1)">32</text>
<text x="302.1" y="52.1" transform="rotate(-90 302.1 52.1)">48</text>
<text x="304.7" y="52.1" transform="rotate(-90 304.7 52.1)">64</text>
<text x="307.2" y="52.1" transform="rotate(-90 307.2 52.1)">29</text>
<text x="281.9" y="57">28</text>
<text x="314.9" y="57">12</text>
<text x="314.9" y="59.6">13</text>
<text x="62.8" y="65.9">1</text>
<text x="75.5" y="65.9">2</text>
<text x="282.5" y="62.1">7</text>
<text x="314.9" y="62.1">14</text>
<text x="314.9" y="64.6">17</text>
<text x="282.5" y="67.2">5</text>
<text x="282.5" y="69.7">6</text>
<text x="314.9" y="67.2">18</text>
<text x="314.9" y="69.7">19</text>
<text x="62.8" y="76.1">3</text>
<text x="75.5" y="76.1">4</text>
<text x="281.9" y="74.8">55</text>
<text x="314.9" y="72.3">20</text>
<text x="314.9" y="74.8">21</text>
<text x="314.9" y="77.3">42</text>
<text x="282.5" y="79.9">8</text>
<text x="282.5" y="82.4">9</text>
<text x="314.9" y="79.9">43</text>
<text x="314.9" y="82.4">44</text>
<text x="281.9" y="85">10</text>
<text x="281.9" y="87.5">11</text>
<text x="314.9" y="85">45</text>
<text x="314.9" y="87.5">46</text>
<text x="155.5" y="92.6">2</text>
<text x="281.9" y="90">22</text>
<text x="281.9" y="92.6">23</text>
<text x="281.9" y="95.1">38</text>
<text x="314.9" y="90">49</text>
<text x="314.9" y="92.6">50</text>
<text x="314.9" y="95.1">51</text>
<text x="62.8" y="97.7">1</text>
<text x="75.5" y="97.7">2</text>
<text x="155.5" y="97.7">3</text>
<text x="168.2" y="97.7">1</text>
<text x="281.9" y="97.7">39</text>
<text x="281.9" y="100.2">40</text>
<text x="314.9" y="100.2">24</text>
<text x="62.8" y="107.8">3</text>
<text x="75.5" y="107.8">4</text>
<text x="155.5" y="102.7">4</text>
<text x="281.9" y="102.7">41</text>
<text x="281.9" y="105.3">52</text>
<text x="281.9" y="107.8">53</text>
<text x="314.9" y="102.7">25</text>
<text x="314.9" y="105.3">26</text>
<text x="314.9" y="107.8">56</text>
<text x="155.5" y="110.4">2</text>
<text x="281.9" y="110.4">54</text>
<text x="282.5" y="112.9">2</text>
<text x="314.9" y="110.4">57</text>
<text x="314.9" y="112.9">58</text>
<text x="155.5" y="115.4">3</text>
<text x="168.2" y="115.4">1</text>
<text x="282.5" y="115.4">3</text>
<text x="282.5" y="118">4</text>
<text x="314.9" y="115.4">59</text>
<text x="314.9" y="118">60</text>
<text x="155.5" y="120.5">4</text>
<text x="314.9" y="125.6">30</text>
<text x="314.9" y="120.5">61</text>
<text x="314.9" y="123.1">62</text>
<text x="314.9" y="128.1">33</text>
<text x="314.9" y="130.7">34</text>
<text x="314.9" y="133.2">35</text>
<text x="314.9" y="135.8">36</text>
<text x="53.9" y="138.3">1</text>
<text x="53.9" y="140.8">3</text>
<text x="53.9" y="143.4">5</text>
<text x="64" y="138.3">2</text>
<text x="64" y="140.8">4</text>
<text x="64" y="143.4">6</text>
<text x="314.9" y="138.3">37</text>
<text x="53.9" y="145.9">7</text>
<text x="53.9" y="148.5">9</text>
<text x="63.4" y="148.5">10</text>
<text x="64" y="145.9">8</text>
<text x="132.1" y="144.6">A4</text>
<text x="132.1" y="149.7">A5</text>
<text x="299.6" y="146.1" transform="rotate(-90 299.6 146.1)">15</text>
<text x="302.1" y="146.1" transform="rotate(-90 302.1 146.1)">27</text>
<text x="132" y="152.3">B5</text>
<text x="132" y="159.9">B7</text>
<text x="132.1" y="157.3">A7</text>
<text x="132" y="165">B6</text>
<text x="132.1" y="162.4">A6</text>
<text x="132.1" y="172.6">A8</text>
<text x="60.9" y="177.7">1</text>
<text x="72.3" y="177.7">2</text>
<text x="132" y="175.1">B8</text>
<text x="67.2" y="182.3" transform="rotate(-90 67.2 182.3)">3</text>
<text x="145.9" y="181.6" transform="rotate(-90 145.9 181.6)">A1</text>
<text x="153.5" y="181.7" transform="rotate(-90 153.5 181.7)">S1</text>
<text x="107.8" y="215.4" transform="rotate(-90 107.8 215.4)">1</text>
<text x="112.9" y="216" transform="rotate(-90 112.9 216)">16</text>
<text x="98.3" y="218.3">3</text>
<text x="120.6" y="220.8">12</text>
<text x="120.6" y="218.3">14</text>
<text x="98.3" y="225.9">7</text>
<text x="120.6" y="225.9">10</text>
<text x="98.3" y="231">4</text>
<text x="98.3" y="233.5">5</text>
<text x="98.3" y="228.5">6</text>
<text x="120.6" y="228.5">11</text>
<text x="120.6" y="233.5">13</text>
<text x="105.3" y="243.3" transform="rotate(-90 105.3 243.3)">2</text>
<text x="107.8" y="243.3" transform="rotate(-90 107.8 243.3)">8</text>
<text x="112.9" y="243.3" transform="rotate(-90 112.9 243.3)">9</text>
<text x="115.4" y="243.9" transform="rotate(-90 115.4 243.9)">15</text>
</g>
<g font-size="1.3" fill="#006464">
<text x="144.8" y="27.6">Y1</text>
<text x="49.1" y="30.2">+3.3V</text>
<text x="143.4" y="30.1">8MHz</text>
<text x="54.6" y="37.8">R22</text>
<text x="54.6" y="40.3">5.1k</text>
<text x="123.2" y="36.5">C16</text>
<text x="123.2" y="39.1">33p</text>
<text x="144.8" y="36.5">C18</text>
<text x="144.8" y="39.1">33p</text>
<text x="294.2" y="39.1">+3.3V</text>
<text x="55.9" y="45.4">C15</text>
<text x="55.9" y="48">100n</text>
<text x="65.3" y="42.9">1</text>
<text x="73" y="42.9">2</text>
<text x="83.1" y="46.7">S1</text>
<text x="127.5" y="48">GND</text>
<text x="304.1" y="46.7">+VDDA</text>
<text x="320.7" y="44.1">C22</text>
<text x="333.4" y="44.1">C23</text>
<text x="346.1" y="44.1">C24</text>
<text x="358.8" y="44.1">C25</text>
<text x="371.5" y="44.1">C26</text>
<text x="65.3" y="53">3</text>
<text x="73" y="53">4</text>
<text x="80.8" y="49.2">PTS645</text>
<text x="284.5" y="51.8">U4</text>
<text x="320.7" y="49.2">100n 50V</text>
<text x="333.4" y="49.2">100n 50V</text>
<text x="346.1" y="49.2">100n 50V</text>
<text x="358.8" y="49.2">100n 50V</text>
<text x="371.5" y="49.2">4.7u 10V</text>
<text x="60.2" y="59.4">GND</text>
<text x="276.1" y="54.3">+VDDA</text>
<text x="285" y="58.1">VREF+</text>
<text x="295.6" y="57.2" transform="rotate(-90 295.6 57.2)">VBAT</text>
<text x="298.1" y="56.4" transform="rotate(-90 298.1 56.4)">VDD</text>
<text x="300.7" y="56.4" transform="rotate(-90 300.7 56.4)">VDD</text>
<text x="303.2" y="56.4" transform="rotate(-90 303.2 56.4)">VDD</text>
<text x="305.8" y="56.4" transform="rotate(-90 305.8 56.4)">VDD</text>
<text x="308.3" y="57.5" transform="rotate(-90 308.3 57.5)">VDDA</text>
<text x="310.7" y="58.1">PA0</text>
<text x="318" y="55.6">GND</text>
<text x="330.7" y="55.6">GND</text>
<text x="343.4" y="55.6">GND</text>
<text x="356.1" y="55.6">GND</text>
<text x="368.8" y="55.6">GND</text>
<text x="55.5" y="61.9">+3.3V</text>
<text x="285" y="63.2">PG10</text>
<text x="310.7" y="60.7">PA1</text>
<text x="310.7" y="63.2">PA2</text>
<text x="310.7" y="65.7">PA3</text>
<text x="65.3" y="67">1</text>
<text x="73" y="67">2</text>
<text x="83.1" y="70.8">S2</text>
<text x="285" y="68.3">PF0</text>
<text x="285" y="70.8">PF1</text>
<text x="310.7" y="68.3">PA4</text>
<text x="310.7" y="70.8">PA5</text>
<text x="65.3" y="77.2">3</text>
<text x="73" y="77.2">4</text>
<text x="80.8" y="73.4">PTS645</text>
<text x="285" y="75.9">PD2</text>
<text x="310.7" y="73.4">PA6</text>
<text x="310.7" y="75.9">PA7</text>
<text x="54.6" y="79.7">R23</text>
<text x="54.6" y="82.2">5.1k</text>
<text x="285" y="81">PC0</text>
<text x="285" y="83.5">PC1</text>
<text x="309.4" y="83.5">PA10</text>
<text x="310.7" y="78.4">PA8</text>
<text x="310.7" y="81">PA9</text>
<text x="155.7" y="87.3">150141M173100</text>
<text x="285" y="86.1">PC2</text>
<text x="285" y="88.6">PC3</text>
<text x="309.4" y="86.1">PA11</text>
<text x="309.4" y="88.6">PA12</text>
<text x="55.5" y="93.7">+3.3V</text>
<text x="60.2" y="91.1">GND</text>
<text x="143.4" y="91.4">R27</text>
<text x="148" y="91.4">1k</text>
<text x="158" y="93.7">-</text>
<text x="163.1" y="91.1">D13</text>
<text x="167.2" y="94.9">+3.3V</text>
<text x="285" y="91.1">PC4</text>
<text x="285" y="93.7">PC5</text>
<text x="309.4" y="91.1">PA13</text>
<text x="309.4" y="93.7">PA14</text>
<text x="65.3" y="98.8">1</text>
<text x="73" y="98.8">2</text>
<text x="143.4" y="101.5">R29</text>
<text x="143.4" y="96.5">R28</text>
<text x="148" y="101.5">1k</text>
<text x="148" y="96.5">1k</text>
<text x="158" y="98.8">-</text>
<text x="165.3" y="98.8">+</text>
<text x="285" y="96.2">PC6</text>
<text x="285" y="98.8">PC7</text>
<text x="285" y="101.3">PC8</text>
<text x="309.4" y="96.2">PA15</text>
<text x="310.5" y="101.3">PB0</text>
<text x="80.8" y="105.1">PTS645</text>
<text x="83.1" y="102.6">S3</text>
<text x="158" y="103.8">-</text>
<text x="285" y="103.8">PC9</text>
<text x="285" y="106.4">PC10</text>
<text x="310.5" y="103.8">PB1</text>
<text x="310.5" y="106.4">PB2</text>
<text x="48.2" y="111.5">C14</text>
<text x="48.2" y="114">100n</text>
<text x="58.4" y="111.5">R24</text>
<text x="58.4" y="114">5.1k</text>
<text x="65.3" y="108.9">3</text>
<text x="73" y="108.9">4</text>
<text x="143.4" y="109.2">R39</text>
<text x="148" y="109.2">1k</text>
<text x="158" y="111.5">-</text>
<text x="163.1" y="109">D14</text>
<text x="167.2" y="112.7">+3.3V</text>
<text x="285" y="114">PC13</text>
<text x="285" y="108.9">PC11</text>
<text x="285" y="111.5">PC12</text>
<text x="310.5" y="108.9">PB3</text>
<text x="310.5" y="111.5">PB4</text>
<text x="310.5" y="114">PB5</text>
<text x="143.4" y="119.3">R41</text>
<text x="143.4" y="114.2">R40</text>
<text x="148" y="119.3">1k</text>
<text x="148" y="114.2">1k</text>
<text x="158" y="116.5">-</text>
<text x="165.3" y="116.5">+</text>
<text x="285" y="116.5">PC14</text>
<text x="285" y="119.1">PC15</text>
<text x="310.5" y="116.5">PB6</text>
<text x="310.5" y="119.1">PB7</text>
<text x="60.2" y="122.9">GND</text>
<text x="155.7" y="125.4">150141M173100</text>
<text x="158" y="121.6">-</text>
<text x="310.5" y="121.6">PB8</text>
<text x="310.5" y="124.2">PB9</text>
<text x="42.8" y="130.5">+3.3V</text>
<text x="309.3" y="126.7">PB10</text>
<text x="309.3" y="129.2">PB11</text>
<text x="309.3" y="131.8">PB12</text>
<text x="58.5" y="136.2">J2</text>
<text x="125.1" y="133.3">+5V_USB</text>
<text x="309.3" y="134.3">PB13</text>
<text x="309.3" y="136.9">PB14</text>
<text x="56.4" y="139.4">1</text>
<text x="56.4" y="141.9">3</text>
<text x="61.6" y="139.4">2</text>
<text x="61.6" y="141.9">4</text>
<text x="142.6" y="140.7">USB-C</text>
<text x="144.8" y="138.1">J3</text>
<text x="300.7" y="143" transform="rotate(-90 300.7 143)">VSS</text>
<text x="303.2" y="143" transform="rotate(-90 303.2 143)">VSSA</text>
<text x="309.3" y="139.4">PB15</text>
<text x="56.4" y="144.5">5</text>
<text x="56.4" y="147">7</text>
<text x="56.4" y="149.6">9</text>
<text x="60.3" y="149.6">10</text>
<text x="61.6" y="144.5">6</text>
<text x="61.6" y="147">8</text>
<text x="114.7" y="147">5.1k</text>
<text x="114.9" y="144.5">R25</text>
<text x="121" y="149.6">5.1k</text>
<text x="121.2" y="147">R26</text>
<text x="136.9" y="145.7">VBUS</text>
<text x="201.5" y="148.3">+3.3V</text>
<text x="222.8" y="149.6">220R@100MHz</text>
<text x="228.6" y="147">L2</text>
<text x="246.9" y="148.3">+VDDA</text>
<text x="312.4" y="149.6">STM32G473RCT6</text>
<text x="43.7" y="155.9">GND</text>
<text x="136.9" y="150.8">CC1</text>
<text x="136.9" y="153.4">CC2</text>
<text x="208.3" y="155.9">C19</text>
<text x="223.5" y="155.9">C20</text>
<text x="242.6" y="155.9">C21</text>
<text x="57.6" y="157.8">SWD</text>
<text x="136.9" y="158.4">D-</text>
<text x="136.9" y="161">D-</text>
<text x="208.3" y="158.4">100n</text>
<text x="223.5" y="158.4">1u</text>
<text x="242.6" y="158.4">1u</text>
<text x="297.7" y="157.2">GND</text>
<text x="136.9" y="163.5">D+</text>
<text x="136.9" y="166.1">D+</text>
<text x="248.1" y="166.1">GND</text>
<text x="65.3" y="172.4">D12</text>
<text x="136.9" y="173.7">SBU1</text>
<text x="60.4" y="175">PESD2USB3UV</text>
<text x="136.9" y="176.2">SBU2</text>
<text x="147" y="176.8" transform="rotate(-90 147 176.8)">GND</text>
<text x="154.6" y="176.8" transform="rotate(-90 154.6 176.8)">SHIELD</text>
<text x="62.9" y="188.9">GND_USB</text>
<text x="141.6" y="192.7">GND_USB</text>
<text x="98.4" y="205.4">+5V_USB</text>
<text x="122.8" y="205.4">+3.3V</text>
<text x="90.2" y="215.6">+3V3_USB</text>
<text x="138.4" y="213.1">U6</text>
<text x="138.4" y="215.6">ADUM3160BRWZ</text>
<text x="186" y="213.3">+5V_USB</text>
<text x="200.7" y="213.3">+3V3_USB</text>
<text x="217.7" y="213.3">+VDDA</text>
<text x="231.4" y="213.1">PWR_FLAG</text>
<text x="101.3" y="219.4">VDD1</text>
<text x="114.6" y="219.4">VDD2</text>
<text x="116.2" y="221.9">PIN</text>
<text x="185.7" y="220.7">PWR_FLAG</text>
<text x="200.9" y="220.7">PWR_FLAG</text>
<text x="216.1" y="220.7">PWR_FLAG</text>
<text x="231.8" y="220.7">GND_USB</text>
<text x="86.3" y="224.5">R42</text>
<text x="90.7" y="224.5">24</text>
<text x="101.3" y="227">UD+</text>
<text x="108.9" y="223.3" transform="rotate(-90 108.9 223.3)">VBUS1</text>
<text x="114" y="223.3" transform="rotate(-90 114 223.3)">VBUS2</text>
<text x="115.3" y="227">DD+</text>
<text x="126.9" y="224.5">R44</text>
<text x="131.4" y="224.5">24</text>
<text x="76.1" y="232.1">R43</text>
<text x="80.6" y="232.1">24</text>
<text x="101.3" y="232.1">PDEN</text>
<text x="101.3" y="229.6">UD-</text>
<text x="115.3" y="229.6">DD-</text>
<text x="137.1" y="232.1">R45</text>
<text x="141.5" y="232.1">24</text>
<text x="101.3" y="234.6">SPU</text>
<text x="115.7" y="234.6">SPD</text>
<text x="90.2" y="241">+3V3_USB</text>
<text x="106.4" y="240.3" transform="rotate(-90 106.4 240.3)">GND1</text>
<text x="108.9" y="240.3" transform="rotate(-90 108.9 240.3)">GND1</text>
<text x="114" y="240.3" transform="rotate(-90 114 240.3)">GND2</text>
<text x="116.5" y="240.3" transform="rotate(-90 116.5 240.3)">GND2</text>
<text x="122.8" y="241">+3.3V</text>
<text x="84.4" y="255">+5V_USB</text>
<text x="101" y="252.4">GND_USB</text>
<text x="101.6" y="255">+3V3_USB</text>
<text x="113.5" y="252.4">GND</text>
<text x="124" y="255">+3.3V</text>
<text x="89.5" y="260">C27</text>
<text x="107.3" y="260">C28</text>
<text x="127.6" y="260">C29</text>
<text x="89.5" y="265.1">100n 50V</text>
<text x="107.3" y="265.1">100n 50V</text>
<text x="127.6" y="265.1">100n 50V</text>
<text x="84.4" y="271.5">GND_USB</text>
<text x="102.2" y="271.5">GND_USB</text>
<text x="124.9" y="271.5">GND</text>
</g>
</svg>
